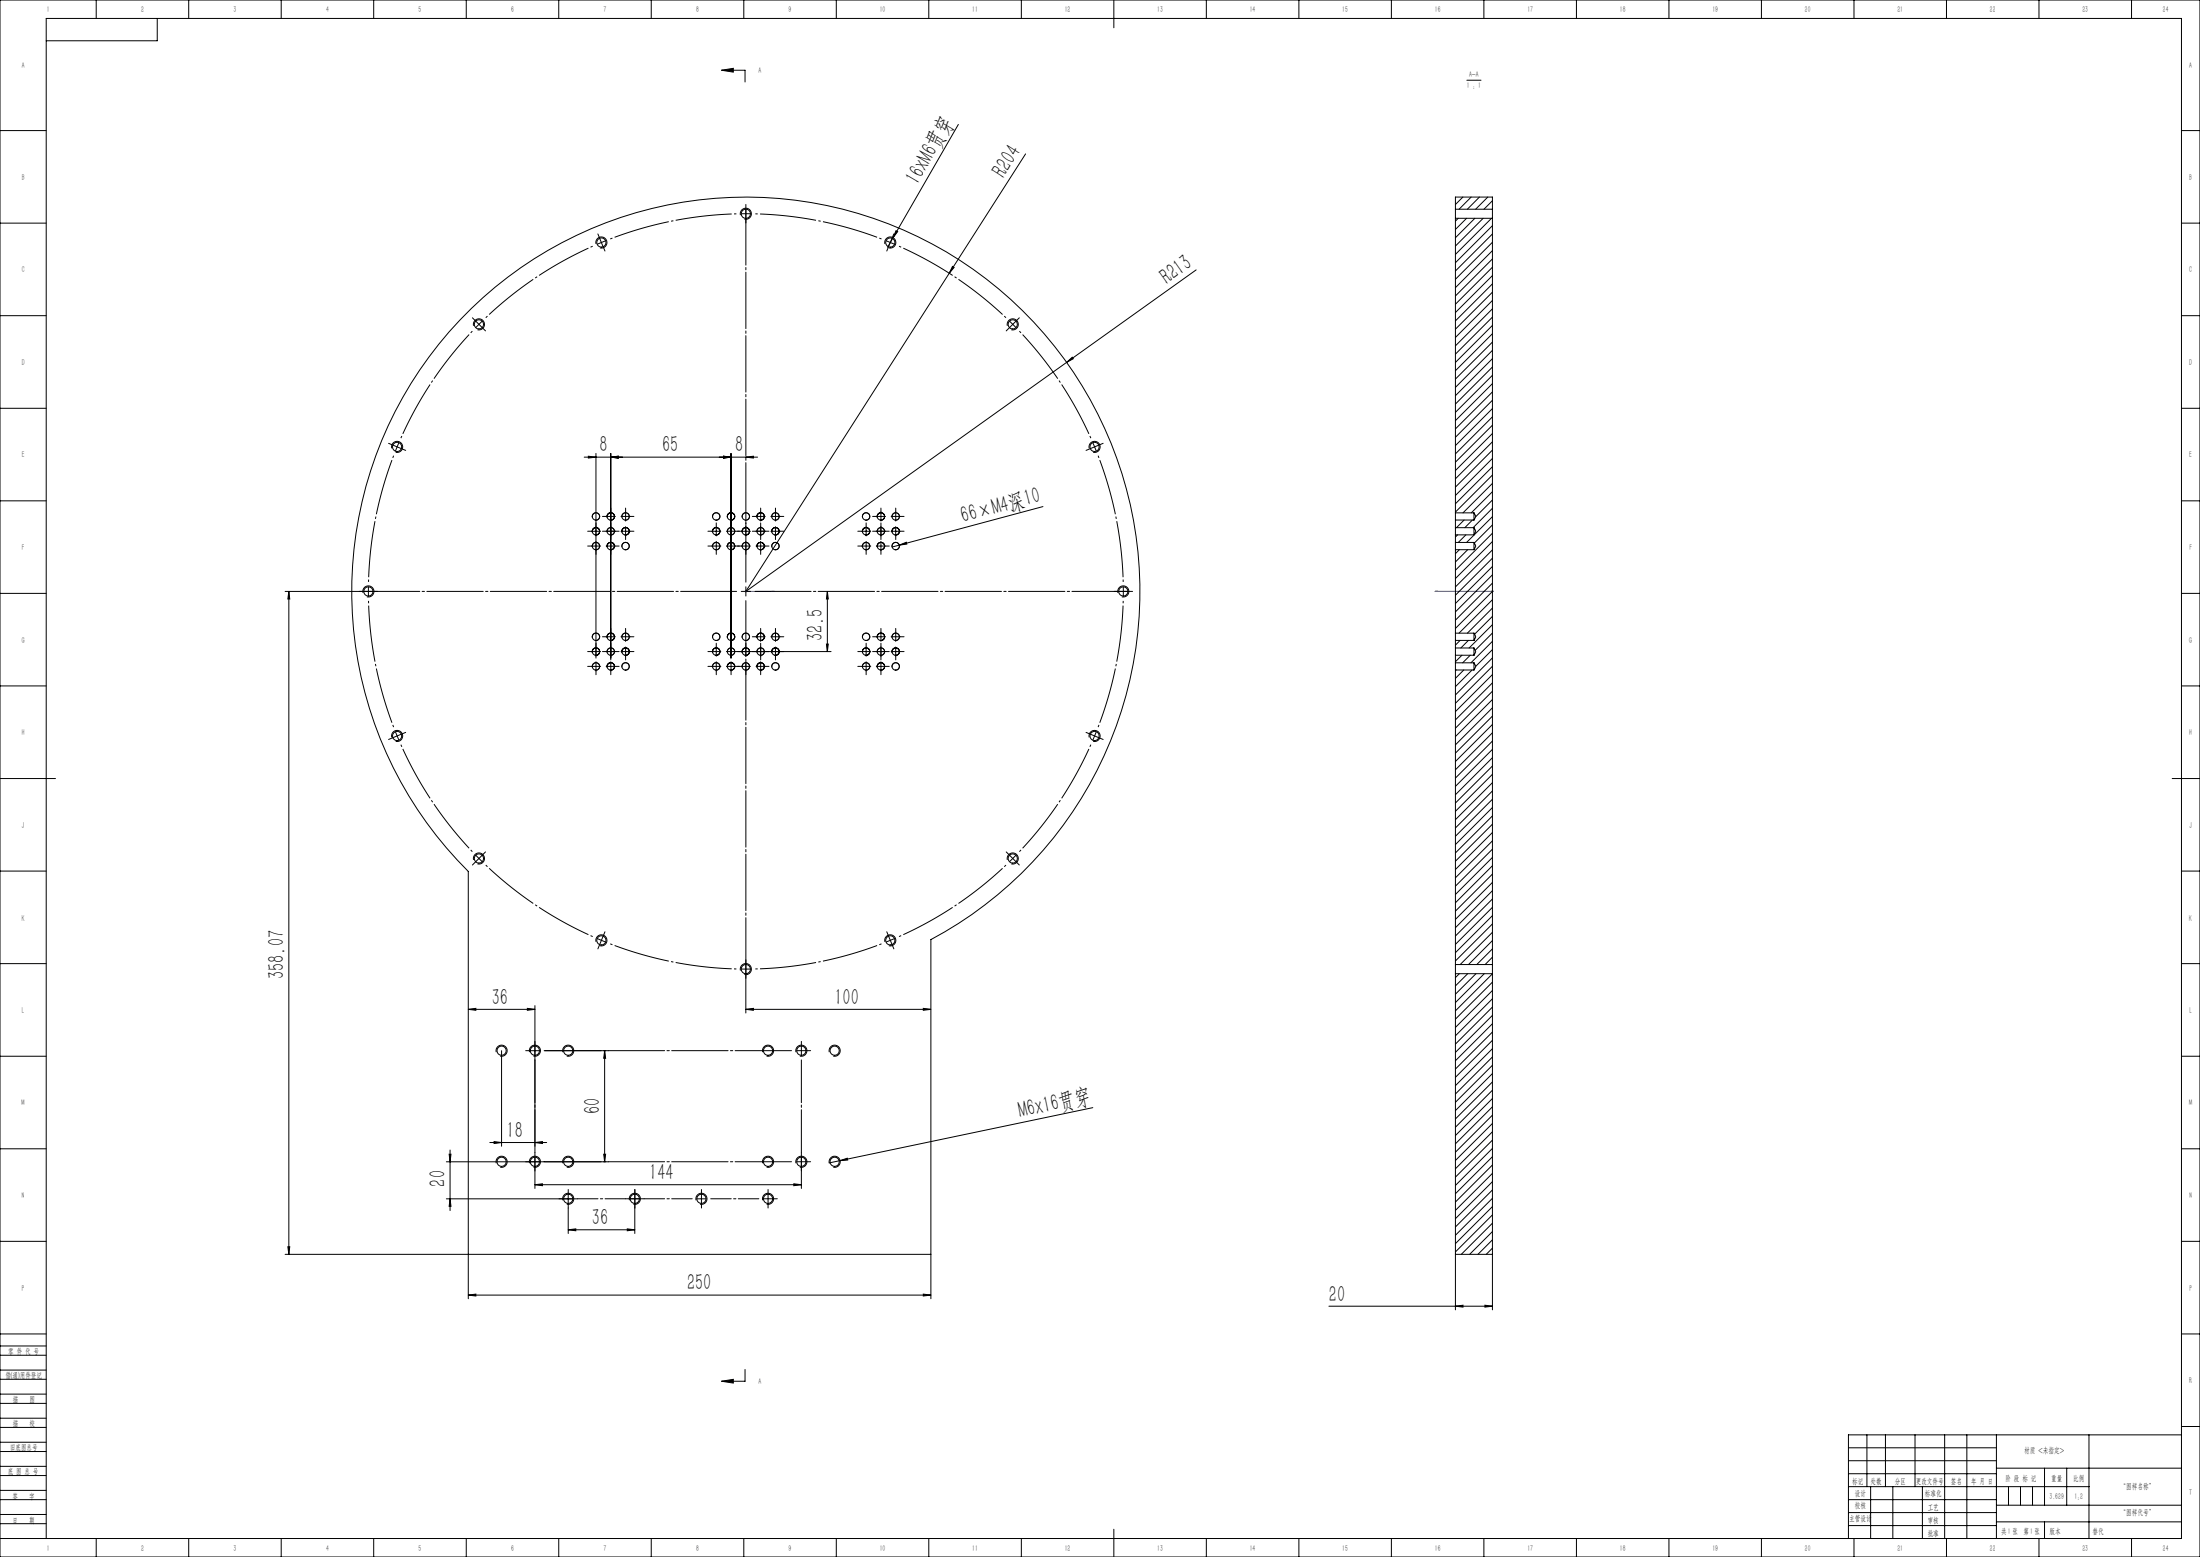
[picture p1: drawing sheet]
<svg xmlns="http://www.w3.org/2000/svg" width="1189mm" height="841mm" viewBox="0 0 1189 841" stroke-linecap="round" stroke-linejoin="round" font-family="sans-serif">
<g fill="none" stroke="#000" stroke-width=".54">
<path d="M0 0h1189v841h-1189zM52 0v10M85 10v12h-60M102 0v10M152 0v10M202 0v10M252 0v10M302 0v10M352 0v10M402 0v10M452 0v10M502 0v10"/>
<path d="M552 0v10M602 0v15M652 0v10M702 0v10M752 0v10M802 0v10M852 0v10M902 0v10M952 0v10M1002 0v10M1052 0v10M1102 0v10"/>
<path d="M1152 0v10M390 38l6-1v2zM390 38h13v6M793 43h7M0 71h25M518 67l-35 61M1179 71h10M554 83l-151 236 173-123M400 116a3 3 0 0 1 3-4 3 3 0 0 1 3 4 3 3 0 0 1-4 2M0 121h25M322 132a3 3 0 0 1 3-4 3 3 0 0 1 3 3 3 3 0 0 1-4 3M324 129l1 2"/>
<path d="M325 131l-2 1M325 131l1 2M327 130l-2 1M478 132a3 3 0 0 1 3-4 3 3 0 0 1 3 3 3 3 0 0 1-4 3M483 128l-3 6M484 125h1l-2 3zM1179 121h10M515 144h1l-3 4zM646 146l-70 50M0 171h25M256 176a3 3 0 0 1 3-4 3 3 0 0 1 3 3 3 3 0 0 1-4 3M544 176a3 3 0 0 1 3-4 3 3 0 0 1 3 3 3 3 0 0 1-3 3"/>
<path d="M1179 171h10M576 196l4-3v1zM0 221h25M1179 221h10M212 242a3 3 0 0 1 2-4 3 3 0 0 1 4 4 3 3 0 0 1-4 2M316 247h93M318 246l4 1h-4zM322 245v110M330 247l4-1v1zM330 245v110M391 246l4 1h-4zM395 245v110"/>
<path d="M403 247l4-1v1zM589 242a3 3 0 0 1 2-4 3 3 0 0 1 4 4 3 3 0 0 1-4 2M0 271h25M320 279a2 2 0 0 1 2-2 2 2 0 0 1 2 2 2 2 0 0 1-2 2M328 279a2 2 0 0 1 2-2 2 2 0 0 1 2 2 2 2 0 0 1-2 2M336 279a2 2 0 0 1 2-2 2 2 0 0 1 2 2 2 2 0 0 1-2 2M385 279a2 2 0 0 1 2-2 2 2 0 0 1 2 2 2 2 0 0 1-2 2M393 279a2 2 0 0 1 2-2 2 2 0 0 1 2 2 2 2 0 0 1-2 2M401 279a2 2 0 0 1 2-2 2 2 0 0 1 2 2 2 2 0 0 1-2 2M409 279a2 2 0 0 1 2-2 2 2 0 0 1 2 2 2 2 0 0 1-2 2M417 279a2 2 0 0 1 2-2 2 2 0 0 1 2 2 2 2 0 0 1-2 2M466 279a2 2 0 0 1 2-2 2 2 0 0 1 2 2 2 2 0 0 1-2 2"/>
<path d="M474 279a2 2 0 0 1 2-2 2 2 0 0 1 2 2 2 2 0 0 1-2 2M482 279a2 2 0 0 1 2-2 2 2 0 0 1 2 2 2 2 0 0 1-2 2M564 274l-78 20M1179 271h10M320 287h5M320 287a2 2 0 0 1 2-2 2 2 0 0 1 2 2 2 2 0 0 1-2 2M320 295a2 2 0 0 1 2-2 2 2 0 0 1 2 2 2 2 0 0 1-2 2M328 287a2 2 0 0 1 2-2 2 2 0 0 1 2 2 2 2 0 0 1-2 2M328 295a2 2 0 0 1 2-2 2 2 0 0 1 2 2 2 2 0 0 1-2 2M336 287h5M336 287a2 2 0 0 1 2-2 2 2 0 0 1 2 2 2 2 0 0 1-2 2M336 295a2 2 0 0 1 2-2 2 2 0 0 1 2 2 2 2 0 0 1-2 2"/>
<path d="M338 284v5M385 287h5M385 287a2 2 0 0 1 2-2 2 2 0 0 1 2 2 2 2 0 0 1-2 2M385 295a2 2 0 0 1 2-2 2 2 0 0 1 2 2 2 2 0 0 1-2 2M387 284v5M393 287a2 2 0 0 1 2-2 2 2 0 0 1 2 2 2 2 0 0 1-2 2M393 295a2 2 0 0 1 2-2 2 2 0 0 1 2 2 2 2 0 0 1-2 2M401 287h5M401 287a2 2 0 0 1 2-2 2 2 0 0 1 2 2 2 2 0 0 1-2 2M401 295a2 2 0 0 1 2-2 2 2 0 0 1 2 2 2 2 0 0 1-2 2M403 284v5M409 287a2 2 0 0 1 2-2 2 2 0 0 1 2 2 2 2 0 0 1-2 2"/>
<path d="M409 295a2 2 0 0 1 2-2 2 2 0 0 1 2 2 2 2 0 0 1-2 2M417 287h5M417 287a2 2 0 0 1 2-2 2 2 0 0 1 2 2 2 2 0 0 1-2 2M417 295a2 2 0 0 1 2-2 2 2 0 0 1 2 2 2 2 0 0 1-2 2M419 284v5M466 287h5M466 287a2 2 0 0 1 2-2 2 2 0 0 1 2 2 2 2 0 0 1-2 2M466 295a2 2 0 0 1 2-2 2 2 0 0 1 2 2 2 2 0 0 1-2 2M468 284v5M474 287a2 2 0 0 1 2-2 2 2 0 0 1 2 2 2 2 0 0 1-2 2M474 295a2 2 0 0 1 2-2 2 2 0 0 1 2 2 2 2 0 0 1-2 2M482 287h5"/>
<path d="M482 287a2 2 0 0 1 2-2 2 2 0 0 1 2 2 2 2 0 0 1-2 2M484 284v5M486 294l4-1v1zM486 294l-4 1a2 2 0 0 1 2-2 2 2 0 0 1 2 2 2 2 0 0 1-2 2M154 319h43M156 319v359M156 319l1 5h-1zM447 319v33M447 319l1 5h-1zM0 321h25M196 320a3 3 0 0 1 3-4 3 3 0 0 1 3 4 3 3 0 0 1-4 2M604 320a3 3 0 0 1 3-4 3 3 0 0 1 3 4 3 3 0 0 1-4 2"/>
<path d="M1179 321h10M320 352h5M320 352a2 2 0 0 1 2-2 2 2 0 0 1 2 2 2 2 0 0 1-2 2M320 344a2 2 0 0 1 2-2 2 2 0 0 1 2 2 2 2 0 0 1-2 2M328 352a2 2 0 0 1 2-2 2 2 0 0 1 2 2 2 2 0 0 1-2 2M328 344a2 2 0 0 1 2-2 2 2 0 0 1 2 2 2 2 0 0 1-2 2M336 352h5M336 352a2 2 0 0 1 2-2 2 2 0 0 1 2 2 2 2 0 0 1-2 2M336 344a2 2 0 0 1 2-2 2 2 0 0 1 2 2 2 2 0 0 1-2 2M338 349v5M385 352h5M385 352a2 2 0 0 1 2-2 2 2 0 0 1 2 2 2 2 0 0 1-2 2"/>
<path d="M385 344a2 2 0 0 1 2-2 2 2 0 0 1 2 2 2 2 0 0 1-2 2M387 349v5M393 352a2 2 0 0 1 2-2 2 2 0 0 1 2 2 2 2 0 0 1-2 2M393 344a2 2 0 0 1 2-2 2 2 0 0 1 2 2 2 2 0 0 1-2 2M400 352h49M401 352a2 2 0 0 1 2-2 2 2 0 0 1 2 2 2 2 0 0 1-2 2M401 344a2 2 0 0 1 2-2 2 2 0 0 1 2 2 2 2 0 0 1-2 2M403 349v5M409 352a2 2 0 0 1 2-2 2 2 0 0 1 2 2 2 2 0 0 1-2 2M409 344a2 2 0 0 1 2-2 2 2 0 0 1 2 2 2 2 0 0 1-2 2M417 352a2 2 0 0 1 2-2 2 2 0 0 1 2 2 2 2 0 0 1-2 2M417 344a2 2 0 0 1 2-2 2 2 0 0 1 2 2 2 2 0 0 1-2 2"/>
<path d="M419 349v5M447 348h1l-1 4zM466 352h5M466 352a2 2 0 0 1 2-2 2 2 0 0 1 2 2 2 2 0 0 1-2 2M466 344a2 2 0 0 1 2-2 2 2 0 0 1 2 2 2 2 0 0 1-2 2M468 349v5M474 352a2 2 0 0 1 2-2 2 2 0 0 1 2 2 2 2 0 0 1-2 2M474 344a2 2 0 0 1 2-2 2 2 0 0 1 2 2 2 2 0 0 1-2 2M482 352h5M482 352a2 2 0 0 1 2-2 2 2 0 0 1 2 2 2 2 0 0 1-2 2M482 344a2 2 0 0 1 2-2 2 2 0 0 1 2 2 2 2 0 0 1-2 2M484 349v5"/>
<path d="M0 371h25M320 360a2 2 0 0 1 2-2 2 2 0 0 1 2 2 2 2 0 0 1-2 2M328 360a2 2 0 0 1 2-2 2 2 0 0 1 2 2 2 2 0 0 1-2 2M336 360a2 2 0 0 1 2-2 2 2 0 0 1 2 2 2 2 0 0 1-2 2M385 360a2 2 0 0 1 2-2 2 2 0 0 1 2 2 2 2 0 0 1-2 2M393 360a2 2 0 0 1 2-2 2 2 0 0 1 2 2 2 2 0 0 1-2 2M401 360a2 2 0 0 1 2-2 2 2 0 0 1 2 2 2 2 0 0 1-2 2M409 360a2 2 0 0 1 2-2 2 2 0 0 1 2 2 2 2 0 0 1-2 2M417 360a2 2 0 0 1 2-2 2 2 0 0 1 2 2 2 2 0 0 1-2 2M466 360a2 2 0 0 1 2-2 2 2 0 0 1 2 2 2 2 0 0 1-2 2M474 360a2 2 0 0 1 2-2 2 2 0 0 1 2 2 2 2 0 0 1-2 2M482 360a2 2 0 0 1 2-2 2 2 0 0 1 2 2 2 2 0 0 1-2 2"/>
<path d="M1179 371h10M212 398a3 3 0 0 1 2-3 3 3 0 0 1 4 3 3 3 0 0 1-4 2M589 398a3 3 0 0 1 2-3 3 3 0 0 1 4 3 3 3 0 0 1-4 2M0 421h30M1174 421h15M0 471h25M256 464a3 3 0 0 1 3-3 3 3 0 0 1 3 3 3 3 0 0 1-4 3M544 464a3 3 0 0 1 3-3 3 3 0 0 1 3 3 3 3 0 0 1-3 3M1179 471h10M322 509a3 3 0 0 1 3-4 3 3 0 0 1 3 3 3 3 0 0 1-4 3M478 509a3 3 0 0 1 3-4 3 3 0 0 1 3 3 3 3 0 0 1-4 3M0 521h25"/>
<path d="M400 524a3 3 0 0 1 3-4 3 3 0 0 1 3 4 3 3 0 0 1-4 2M403 526v21M1179 521h10M253 545h36M253 545h4v1zM285 545h4l-4 1zM289 543v76M403 545h4v1zM403 545h100M499 545h4l-4 1zM0 571h25M268 568a3 3 0 0 1 3-3 3 3 0 0 1 3 3 3 3 0 0 1-4 2"/>
<path d="M271 568v51M286 568a3 3 0 0 1 3-3 3 3 0 0 1 3 3 3 3 0 0 1-4 2M287 568h5M294 568h35M304 568a3 3 0 0 1 3-3 3 3 0 0 1 3 3 3 3 0 0 1-4 2M327 568v60M327 568v4h-1zM412 568a3 3 0 0 1 3-3 3 3 0 0 1 3 3 3 3 0 0 1-4 2M430 568a3 3 0 0 1 3-3 3 3 0 0 1 3 3 3 3 0 0 1-4 2M448 568a3 3 0 0 1 3-3 3 3 0 0 1 3 3 3 3 0 0 1-4 2M1179 571h10M591 598l-137 29"/>
<path d="M265 617h30M267 617h4l-4 1zM289 617h4v1zM0 621h25M241 628h88M243 623h1l-1 5zM243 621v33M268 628a3 3 0 0 1 3-3 3 3 0 0 1 3 3 3 3 0 0 1-4 2M286 628a3 3 0 0 1 3-3 3 3 0 0 1 3 3 3 3 0 0 1-4 2M289 640l4-1v1zM289 623v19M289 640h144"/>
<path d="M304 628a3 3 0 0 1 3-3 3 3 0 0 1 3 3 3 3 0 0 1-4 2M326 623h1v5zM412 628a3 3 0 0 1 3-3 3 3 0 0 1 3 3 3 3 0 0 1-4 2M429 639l4 1h-4zM430 628a3 3 0 0 1 3-3 3 3 0 0 1 3 3 3 3 0 0 1-4 2M433 623v19M448 628a3 3 0 0 1 3-3 3 3 0 0 1 3 3 3 3 0 0 1-4 2M454 627l4-1v1zM454 627l-6 1M1179 621h10M241 648h71M243 648l1 4h-1z"/>
<path d="M304 648a3 3 0 0 1 3-3 3 3 0 0 1 3 3 3 3 0 0 1-4 2M307 653v13M307 645v5M340 648a3 3 0 0 1 3-3 3 3 0 0 1 3 3 3 3 0 0 1-4 2M343 653v13M376 648a3 3 0 0 1 3-3 3 3 0 0 1 3 3 3 3 0 0 1-4 2M377 648h5M379 645v5M412 648a3 3 0 0 1 3-3 3 3 0 0 1 3 3 3 3 0 0 1-4 2M0 671h25M154 678h99v24M156 673h1l-1 5z"/>
<path d="M307 664h4v1zM307 664h36M339 664h4l-4 1zM503 678v24M787 678v30M807 678v30M1179 671h10M253 700l4-1v1zM253 700h250M499 699l4 1h-4zM718 706h89M787 706l4-1v1z"/>
<path d="M803 705l4 1h-4zM0 732h25M0 727h25M0 721h25M403 740v6h-13M1179 721h10M0 745h25M0 740h25M0 758h25M0 753h25M390 746l6-1v2zM0 771h25"/>
<path d="M0 766h25M0 779h25M1009 775v28M1019 775v28M1035 775v28M1051 775v56M1063 775v56M1079 775v56M1129 775v56M1179 771h10M1179 775h-180v56M0 784h25"/>
<path d="M0 797h25M0 792h25M999 782h80M999 789h80M999 796h80M1079 793h100M1105 793v20M1117 793v20M0 810h25M0 805h25M0 818h25M999 810h80"/>
<path d="M999 803h130M999 817h80M1011 803v28M1023 803v28M1039 803v28M1079 813h100M1085 803v10M1092 803v10M1098 803v10M0 823h25M0 831h1179v-821h-1154v821M52 831v10"/>
<path d="M102 831v10M152 831v10M202 831v10M252 831v10M302 831v10M352 831v10M402 831v10M452 831v10M502 831v10M552 831v10M602 826v15M652 831v10"/>
<path d="M702 831v10M752 831v10M802 831v10M852 831v10M902 831v10M952 831v10M999 824h80M1002 831v10M1052 831v10M1079 822h100M1102 831v10M1105 822v9"/>
<path d="M1152 831v10"/>
</g>
<path d="M403 319h.1M403 319h16M419 319h-2h2M776 319h1h-1M776 319h31M806 319h1zM807 319h.1" fill="none" stroke="#00f" stroke-width=".54"/>
<path d="M403 319h1M403 319v1M806 319h1M806 319l1 1M807 319v1M807 319l-1 1" fill="none" stroke="#808080" stroke-width=".54"/>
<g fill="none" stroke="#000" stroke-width=".54" stroke-dasharray="30.5 1.3 1.3 1.3" stroke-linecap="butt">
<path d="M403 115h-2M403 115h3M481 131l-2-1M481 131l2 1M259 175l-2 2M259 175l2-2M547 175l-1-2M547 175l2 2M215 241l-1 3M215 241l1-2M592 241l-1-2M592 241l1 3"/>
<path d="M199 319v3M199 319v-2M607 319v-2M607 319v3M215 398l1 2M215 398l-1-3M592 398l1-3M592 398l-1 2M259 464l2 1M259 464l-2-2M547 464l2-2M547 464l-1 1"/>
<path d="M325 508l2 1M325 508l-2-1M481 508l2-1M481 508l-2 1M403 523h3M403 523h-2"/>
</g>
<g fill="none" stroke="#000" stroke-width=".54" stroke-dasharray="30.5 1.3 1.3 1.3" stroke-dashoffset="-2.7" stroke-linecap="butt">
<path d="M398 116a204 204 0 0 0-68 13M320 133a204 204 0 0 0-58 39M477 129a204 204 0 0 0-69-13M255 179a204 204 0 0 0-38 58M544 172a204 204 0 0 0-58-39M590 237a204 204 0 0 0-39-58M213 246a204 204 0 0 0-14 68M607 314a204 204 0 0 0-14-68M199 324a204 204 0 0 0 14 69M593 393a204 204 0 0 0 14-69M217 402a204 204 0 0 0 38 58M262 467a204 204 0 0 0 58 39"/>
<path d="M551 460a204 204 0 0 0 39-58M330 510a204 204 0 0 0 68 13M486 506a204 204 0 0 0 58-39M408 523a204 204 0 0 0 69-13"/>
</g>
<g fill="none" stroke="#000" stroke-width=".54" stroke-dasharray="30.5 1.3 1.3 1.3">
<path d="M403 115v-2M403 115v3M403 113v-3M403 118v2M324 129l-1-3M326 133l1 3M480 133l-1 3M481 131l1-2M481 131l-1 2M482 129l1-3M257 173l-2-1M259 175l-2-2"/>
<path d="M259 175l2 2M261 177l1 2M546 177l-2 2M547 175l2-2M547 175l-1 2M549 173l2-1M212 240l-2-1M215 241l-3-1M215 241l2 1M217 242l2 1M589 242l-2 1M592 241l2-1"/>
<path d="M592 241l-3 1M594 240l2-1M328 279h-2M330 279v-3M330 279h-2M330 279v2M330 279h3M330 276v-2M338 279v-3M338 279h-2M338 279v2M338 279h3"/>
<path d="M338 276v-2M341 279h2M409 279h-2M411 279v-3M411 279h-2M411 279v2M411 279h3M411 276v-2M419 279v-3M419 279h-2M419 279v2M419 279h3"/>
<path d="M419 276v-2M422 279h2M474 279h-2M476 279v-3M476 279h-2M476 279v2M476 279h3M476 276v-2M484 279v-3M484 279h-2M484 279v2M484 279h3"/>
<path d="M484 276v-2M487 279h2M320 287h-2M320 295h-2M322 284v-2M322 295v-3M322 295h-2M322 295v2M322 295h3M322 297v2M328 287h-2M330 287v-3"/>
<path d="M330 287h-2M330 287v2M330 287h3M330 284v-2M330 295v-3M330 295h-2M330 295v2M330 295h3M330 297v2M330 289v2M333 287h2M333 295h2"/>
<path d="M338 289v2M341 287h2M385 287h-2M385 295h-2M387 284v-2M387 295v-3M387 295h-2M387 295v2M387 295h3M387 297v2M395 287v-3M395 287h-2"/>
<path d="M395 287v2M395 287h3M395 284v-2M395 295v-3M395 295h-2M395 295v2M395 295h3M395 297v2M398 287h2M398 295h2M401 287h-2M401 295h-2"/>
<path d="M403 284v-2M403 295v-3M403 295h-2M403 295v2M403 295h3M403 297v2M409 287h-2M411 287v-3M411 287h-2M411 287v2M411 287h3M411 284v-2"/>
<path d="M411 295v-3M411 295h-2M411 295v2M411 295h3M411 297v2M411 289v2M414 287h2M414 295h2M419 289v2M422 287h2M466 287h-2M466 295h-2"/>
<path d="M468 284v-2M468 295v-3M468 295h-2M468 295v2M468 295h3M468 297v2M474 287h-2M476 287v-3M476 287h-2M476 287v2M476 287h3M476 284v-2"/>
<path d="M476 295v-3M476 295h-2M476 295v2M476 295h3M476 297v2M476 289v2M479 287h2M479 295h2M484 289v2M487 287h2M197 319h-3M199 319h-2"/>
<path d="M199 319h3M202 319h2M403 319v-2M403 319h-2M403 319v3M403 319h3M605 319h-3M607 319h3M607 319h-2M610 319h2M320 352h-2M320 360h-2"/>
<path d="M322 349v-2M322 360v-3M322 360h-2M322 360v2M322 360h3M328 352h-2M328 344h-2M330 352v-3M330 352h-2M330 352v2M330 352h3M330 349v-2"/>
<path d="M330 360v-3M330 360h-2M330 360v2M330 360h3M330 354v2M330 344v-3M330 344h-2M330 344v2M330 344h3M330 341v-2M333 352h2M333 360h2"/>
<path d="M338 354v2M338 344v-3M338 344h-2M338 344v2M338 344h3M338 341v-2M341 352h2M341 344h2M385 352h-2M385 360h-2M387 349v-2M387 360v-3"/>
<path d="M387 360h-2M387 360v2M387 360h3M395 352v-3M395 352h-2M395 352v2M395 352h3M395 349v-2M395 360v-3M395 360h-2M395 360v2M395 360h3"/>
<path d="M398 352h2M398 360h2M401 352h-2M401 360h-2M403 349v-2M403 360v-3M403 360h-2M403 360v2M403 360h3M409 352h-2M409 344h-2M411 352v-3"/>
<path d="M411 352h-2M411 352v2M411 352h3M411 349v-2M411 360v-3M411 360h-2M411 360v2M411 360h3M411 354v2M411 344v-3M411 344h-2M411 344v2"/>
<path d="M411 344h3M411 341v-2M414 352h2M414 360h2M419 354v2M419 344v-3M419 344h-2M419 344v2M419 344h3M419 341v-2M422 352h2M422 344h2"/>
<path d="M466 352h-2M466 360h-2M468 349v-2M468 360v-3M468 360h-2M468 360v2M468 360h3M474 352h-2M474 344h-2M476 352v-3M476 352h-2M476 352v2"/>
<path d="M476 352h3M476 349v-2M476 360v-3M476 360h-2M476 360v2M476 360h3M476 354v2M476 344v-3M476 344h-2M476 344v2M476 344h3M476 341v-2"/>
<path d="M479 352h2M479 360h2M484 354v2M484 344v-3M484 344h-2M484 344v2M484 344h3M484 341v-2M487 352h2M487 344h2M322 362v2M330 362v2"/>
<path d="M387 362v2M395 362v2M403 362v2M411 362v2M468 362v2M476 362v2M212 398l-2 1M215 398h-3M215 398l2-1M217 397l2-1M589 397l-2-1M592 398h2"/>
<path d="M592 398l-3-1M594 398l2 1M257 465l-2 2M259 464l-2 1M259 464l2-2M261 462l1-2M546 462l-2-2M547 464l2 1M547 464l-1-2M549 465l2 2M324 510l-1 3M325 508l-1 2"/>
<path d="M325 508l1-2M326 506l1-3M480 506l-1-3M481 508l1 2M481 508l-1-2M482 510l1 3M403 523v3M403 523v-2M403 526v2M403 521v-3M287 568h-3M289 565v-2"/>
<path d="M433 568v-3M433 568h-2M433 568v2M433 568h3M433 565v-2M436 568h2M287 628h-3M289 628v-3M289 628h-2M289 628v2M289 628h3M289 630v3"/>
<path d="M433 628v-3M433 628h-2M433 628v2M433 628h3M433 630v3M436 628h2M305 648h-3M307 645v-2M307 650v3M341 648h-3M343 648v-3M343 648h-2"/>
<path d="M343 648v2M343 648h3M343 645v-2M343 650v3M346 648h2M379 645v-2M379 650v3M415 648v-3M415 648h-2M415 648v2M415 648h3M415 645v-2"/>
<path d="M415 650v3M418 648h2"/>
</g>
<path d="M398 319h-201M403 314v-201M408 319h202M403 324v202" fill="none" stroke="#000" stroke-width=".54" stroke-dasharray="30.5 1.3 1.3 1.3" stroke-dashoffset=".2"/>
<path d="M294 568h134M294 628h134" fill="none" stroke="#000" stroke-width=".54" stroke-dasharray="30.5 1.3 1.3 1.3" stroke-dashoffset="-.3"/>
<path d="M289 623v-50M433 623v-50" fill="none" stroke="#000" stroke-width=".54" stroke-dasharray="30.5 1.3 1.3 1.3" stroke-dashoffset="7.4"/>
<path d="M312 648h26M348 648h26M384 648h26" fill="none" stroke="#000" stroke-width=".54" stroke-dasharray="30.5 1.3 1.3 1.3" stroke-dashoffset="19.4"/>
<path d="M390 38l6-1v2zM390 746l6-1v2z" fill="#000"/>
<g fill="#00f">
<path d="M417 319h2z"/>
<path d="M806 319h1zM776 319h1zM806 319h1zM776 319h1z"/>
</g>
<g fill="#000">
<path d="M484 125h1l-2 3zM515 144h1l-3 4zM576 196l4-3v1zM486 294l4-1v1zM454 627l4-1v1z"/>
<path d="M447 348h1l-1 4zM447 319l1 5h-1zM156 673h1l-1 5zM156 319l1 5h-1z"/>
<path d="M253 545h4v1zM285 545h4l-4 1z"/>
<path d="M403 545h4v1zM499 545h4l-4 1zM267 617h4l-4 1zM289 617h4v1zM307 664h4v1zM339 664h4l-4 1zM330 247l4-1v1zM391 246l4 1h-4zM318 246l4 1h-4zM330 247l4-1v1zM391 246l4 1h-4zM403 247l4-1v1z"/>
<path d="M327 568v4h-1zM326 623h1v5zM243 623h1l-1 5zM243 648l1 4h-1z"/>
<path d="M289 640l4-1v1zM429 639l4 1h-4z"/>
<path d="M499 699l4 1h-4zM253 700l4-1v1zM803 705l4 1h-4zM787 706l4-1v1z"/>
</g>
<g fill="none" stroke="#000" stroke-width=".54">
<path d="M787 113v5M787 118h20M787 113h20M787 113v-7h20v7M787 118v159M788 118l-1 1M791 106l-4 4M793 118l-6 6M795 106l-6 7M797 118l-10 10M800 106l-7 7M802 118l-15 15"/>
<path d="M804 106l-6 7M806 118l-19 19M807 113v5M807 118v403M807 108l-5 5M807 113h.1M807 122l-20 20M807 126l-20 20M807 131l-20 20M807 135l-20 20M807 140l-20 20M807 144l-20 20"/>
<path d="M807 149l-20 20M807 153l-20 20M807 158l-20 20M255 167a213 213 0 0 1 320 27 213 213 0 0 1-72 314v170h-250v-207a213 213 0 0 1 2-304zM807 162l-20 20M807 167l-20 20M807 171l-20 20M807 176l-20 20M807 180l-20 20M807 185l-20 20M807 189l-20 20M807 194l-20 20"/>
<path d="M807 198l-20 20M807 203l-20 20M807 207l-20 20M807 212l-20 20M807 216l-20 20M807 221l-20 20M807 225l-20 20M807 230l-20 20M807 234l-20 20M807 239l-20 20M807 243l-20 20M807 248l-20 20"/>
<path d="M807 252l-20 20M807 257l-20 20M787 277v4M787 277h10M797 277l1 2-1 2M797 277v4M807 279l-14 14M807 261l-16 16M807 266l-12 11M807 270l-10 9M807 275l-11 10M787 285v4"/>
<path d="M787 293v4M787 281v4M787 289v4M787 297v45M787 293h10M787 289h10M787 285h10M787 281h10M787 297h10M787 281h.1M788 289l-1 1M789 297l-2 2"/>
<path d="M791 281l-4 4M792 289l-4 4M793 297l-6 7M796 281l-4 4M797 285l1 2-1 2M797 293l1 2-1 2M797 293v4M797 285v4M807 284l-10 9M807 288l-20 20M807 293l-20 20M807 297l-20 20"/>
<path d="M807 301l-20 21M807 306l-20 20M807 310l-20 20M807 315l-20 20M807 319l-20 20M807 324l-18 18M807 328l-14 14M807 333l-10 10M807 337l-13 13M787 350v4M787 342v4M787 358v4"/>
<path d="M787 346v4M787 354v4M787 358h10M787 354h10M787 350h10M787 346h10M787 342h10M789 346l-2 2M790 354l-3 3M794 346l-4 4M795 354l-4 4M797 358l1 2-1 2"/>
<path d="M797 350l1 2-1 2M797 342l1 2-1 2M797 358v4M797 350v4M797 342v4M807 342l-10 9M807 346l-12 12M807 351l-9 9M807 355l-20 20M807 360l-20 20M787 362v159M787 362h10"/>
<path d="M787 362h.1M791 362l-4 4M796 362l-9 9M807 364l-20 20M807 369l-20 20M807 373l-20 20M807 378l-20 20M807 382l-20 20M807 387l-20 20M807 391l-20 20M807 396l-20 20M807 400l-20 20"/>
<path d="M807 405l-20 20M807 409l-20 20M807 414l-20 20M807 418l-20 20M807 423l-20 20M807 427l-20 20M807 432l-20 20M807 436l-20 20M807 441l-20 20M807 445l-20 20M807 450l-20 20M807 454l-20 20"/>
<path d="M807 459l-20 20M807 463l-20 20M807 468l-20 20M807 472l-20 20M807 477l-20 20M807 481l-20 20M807 486l-20 20M807 490l-20 20M807 495l-20 20M807 499l-20 20M807 504l-18 17M807 508l-13 13"/>
<path d="M807 513l-9 8M807 517l-4 4M787 521v5M787 526v152h20v-152M787 526h20M787 521h20M789 526l-2 2M793 526l-6 7M798 526l-11 11M802 526l-15 16M807 521v5M807 526l-20 20"/>
<path d="M807 530l-20 20M807 535l-20 20M807 539l-20 20M807 544l-20 20M807 548l-20 20M807 553l-20 20M807 557l-20 20M807 562l-20 20M807 566l-20 20M807 571l-20 20M807 575l-20 20M807 580l-20 20"/>
<path d="M807 584l-20 20M807 589l-20 20M807 593l-20 20M807 598l-20 20M807 602l-20 20M807 607l-20 20M807 611l-20 20M807 616l-20 20M807 620l-20 20M807 625l-20 20M807 629l-20 20M807 634l-20 20"/>
<path d="M807 638l-20 20M807 643l-20 20M807 647l-20 20M807 652l-20 20M807 656l-20 20M807 661l-17 17M807 665l-13 13M807 670l-8 8M807 674l-4 4"/>
<circle cx="403" cy="115" r="2.5"/>
<circle cx="325" cy="131" r="2.5"/>
<circle cx="481" cy="131" r="2.5"/>
<circle cx="259" cy="175" r="2.5"/>
<circle cx="547" cy="175" r="2.5"/>
<circle cx="215" cy="241" r="2.5"/>
<circle cx="592" cy="241" r="2.5"/>
<circle cx="322" cy="279" r="2"/>
<circle cx="330" cy="279" r="2"/>
<circle cx="338" cy="279" r="2"/>
<circle cx="387" cy="279" r="2"/>
<circle cx="395" cy="279" r="2"/>
<circle cx="403" cy="279" r="2"/>
<circle cx="411" cy="279" r="2"/>
<circle cx="419" cy="279" r="2"/>
<circle cx="468" cy="279" r="2"/>
<circle cx="476" cy="279" r="2"/>
<circle cx="484" cy="279" r="2"/>
<circle cx="322" cy="287" r="2"/>
<circle cx="322" cy="295" r="2"/>
<circle cx="330" cy="287" r="2"/>
<circle cx="330" cy="295" r="2"/>
<circle cx="338" cy="287" r="2"/>
<circle cx="338" cy="295" r="2"/>
<circle cx="387" cy="287" r="2"/>
<circle cx="387" cy="295" r="2"/>
<circle cx="395" cy="287" r="2"/>
<circle cx="395" cy="295" r="2"/>
<circle cx="403" cy="287" r="2"/>
<circle cx="403" cy="295" r="2"/>
<circle cx="411" cy="287" r="2"/>
<circle cx="411" cy="295" r="2"/>
<circle cx="419" cy="287" r="2"/>
<circle cx="419" cy="295" r="2"/>
<circle cx="468" cy="287" r="2"/>
<circle cx="468" cy="295" r="2"/>
<circle cx="476" cy="287" r="2"/>
<circle cx="476" cy="295" r="2"/>
<circle cx="484" cy="287" r="2"/>
<circle cx="484" cy="295" r="2"/>
<circle cx="199" cy="319" r="2.5"/>
<circle cx="607" cy="319" r="2.5"/>
<circle cx="322" cy="352" r="2"/>
<circle cx="322" cy="360" r="2"/>
<circle cx="322" cy="344" r="2"/>
<circle cx="330" cy="352" r="2"/>
<circle cx="330" cy="360" r="2"/>
<circle cx="330" cy="344" r="2"/>
<circle cx="338" cy="352" r="2"/>
<circle cx="338" cy="360" r="2"/>
<circle cx="338" cy="344" r="2"/>
<circle cx="387" cy="352" r="2"/>
<circle cx="387" cy="360" r="2"/>
<circle cx="387" cy="344" r="2"/>
<circle cx="395" cy="352" r="2"/>
<circle cx="395" cy="360" r="2"/>
<circle cx="395" cy="344" r="2"/>
<circle cx="403" cy="352" r="2"/>
<circle cx="403" cy="360" r="2"/>
<circle cx="403" cy="344" r="2"/>
<circle cx="411" cy="352" r="2"/>
<circle cx="411" cy="360" r="2"/>
<circle cx="411" cy="344" r="2"/>
<circle cx="419" cy="352" r="2"/>
<circle cx="419" cy="360" r="2"/>
<circle cx="419" cy="344" r="2"/>
<circle cx="468" cy="352" r="2"/>
<circle cx="468" cy="360" r="2"/>
<circle cx="468" cy="344" r="2"/>
<circle cx="476" cy="352" r="2"/>
<circle cx="476" cy="360" r="2"/>
<circle cx="476" cy="344" r="2"/>
<circle cx="484" cy="352" r="2"/>
<circle cx="484" cy="360" r="2"/>
<circle cx="484" cy="344" r="2"/>
<circle cx="215" cy="398" r="2.5"/>
<circle cx="592" cy="398" r="2.5"/>
<circle cx="259" cy="464" r="2.5"/>
<circle cx="547" cy="464" r="2.5"/>
<circle cx="325" cy="508" r="2.5"/>
<circle cx="481" cy="508" r="2.5"/>
<circle cx="403" cy="523" r="2.5"/>
<circle cx="271" cy="568" r="2.5"/>
<circle cx="289" cy="568" r="2.5"/>
<circle cx="307" cy="568" r="2.5"/>
<circle cx="415" cy="568" r="2.5"/>
<circle cx="433" cy="568" r="2.5"/>
<circle cx="451" cy="568" r="2.5"/>
<circle cx="271" cy="628" r="2.5"/>
<circle cx="289" cy="628" r="2.5"/>
<circle cx="307" cy="628" r="2.5"/>
<circle cx="415" cy="628" r="2.5"/>
<circle cx="433" cy="628" r="2.5"/>
<circle cx="451" cy="628" r="2.5"/>
<circle cx="307" cy="648" r="2.5"/>
<circle cx="343" cy="648" r="2.5"/>
<circle cx="379" cy="648" r="2.5"/>
<circle cx="415" cy="648" r="2.5"/>
</g>
<g font-size="12.5">
<text x="496" y="100" transform="rotate(-60 496 100)">16xM6贯穿</text>
<text x="543" y="97" transform="rotate(-57 543 97)">R204</text>
<text x="631" y="154" transform="rotate(-36 631 154)">R213</text>
<text x="324" y="244">8</text>
<text x="358" y="244">65</text>
<text x="397" y="244">8</text>
<text x="520" y="283" transform="rotate(-15 520 283)">66×M4深10</text>
<text x="445" y="346" transform="rotate(-90 445 346)">32.5</text>
<text x="154" y="529" transform="rotate(-90 154 529)">358.07</text>
<text x="266" y="543">36</text>
<text x="451" y="543">100</text>
<text x="324" y="602" transform="rotate(-90 324 602)">60</text>
<text x="551" y="604" transform="rotate(-12 551 604)">M6x16贯穿</text>
<text x="274" y="615">18</text>
<text x="241" y="641" transform="rotate(-90 241 641)">20</text>
<text x="351" y="637">144</text>
<text x="320" y="662">36</text>
<text x="371" y="697">250</text>
<text x="718" y="703">20</text>
</g>
<g font-size="4.4">
<text x="25" y="7">1</text>
<text x="76" y="7">2</text>
<text x="126" y="7">3</text>
<text x="176" y="7">4</text>
<text x="226" y="7">5</text>
<text x="276" y="7">6</text>
<text x="326" y="7">7</text>
<text x="376" y="7">8</text>
<text x="426" y="7">9</text>
<text x="475" y="7">10</text>
<text x="525" y="7">11</text>
<text x="575" y="7">12</text>
<text x="625" y="7">13</text>
<text x="675" y="7">14</text>
<text x="725" y="7">15</text>
<text x="775" y="7">16</text>
<text x="825" y="7">17</text>
<text x="875" y="7">18</text>
<text x="925" y="7">19</text>
<text x="975" y="7">20</text>
<text x="1025" y="7">21</text>
<text x="1075" y="7">22</text>
<text x="1125" y="7">23</text>
<text x="1169" y="7">24</text>
<text x="12" y="37">A</text>
<text x="410" y="39">A</text>
<text x="794" y="42">A-A</text>
<text x="1183" y="37">A</text>
<text x="793" y="48">1 : 1</text>
<text x="12" y="97">B</text>
<text x="1183" y="97">B</text>
<text x="12" y="147">C</text>
<text x="1183" y="147">C</text>
<text x="12" y="197">D</text>
<text x="1183" y="197">D</text>
<text x="12" y="247">E</text>
<text x="1183" y="247">E</text>
<text x="12" y="297">F</text>
<text x="1183" y="297">F</text>
<text x="12" y="347">G</text>
<text x="1183" y="347">G</text>
<text x="12" y="397">H</text>
<text x="1183" y="397">H</text>
<text x="12" y="447">J</text>
<text x="1183" y="447">J</text>
<text x="12" y="497">K</text>
<text x="1183" y="497">K</text>
<text x="12" y="547">L</text>
<text x="1183" y="547">L</text>
<text x="12" y="597">M</text>
<text x="1183" y="597">M</text>
<text x="12" y="647">N</text>
<text x="1183" y="647">N</text>
<text x="12" y="697">P</text>
<text x="1183" y="697">P</text>
<text x="4" y="731">零 件 代 号</text>
<text x="3" y="744">借(通)用件登记</text>
<text x="410" y="748">A</text>
<text x="1183" y="747">R</text>
<text x="7" y="757">描</text>
<text x="16" y="757">图</text>
<text x="7" y="771">描</text>
<text x="16" y="771">校</text>
<text x="5" y="783">旧底图总号</text>
<text x="1094" y="785">材质 &lt;未指定&gt;</text>
<text x="4" y="796">底 图 总 号</text>
<text x="1001" y="801">标记</text>
<text x="1011" y="801">处数</text>
<text x="1024" y="801">分区</text>
<text x="1035" y="801">更改文件号</text>
<text x="1054" y="801">签名</text>
<text x="1065" y="801">年 月 日</text>
<text x="1084" y="800">阶 段 标 记</text>
<text x="1109" y="800">重量</text>
<text x="1120" y="800">比例</text>
<text x="7" y="809">签</text>
<text x="16" y="809">字</text>
<text x="1002" y="808">设计</text>
<text x="1040" y="808">标准化</text>
<text x="1108" y="809">3.629</text>
<text x="1146" y="804">“图样名称”</text>
<text x="1183" y="807">T</text>
<text x="1002" y="815">校核</text>
<text x="1042" y="815">工艺</text>
<text x="999" y="822">主管设计</text>
<text x="1146" y="818">“图样代号”</text>
<text x="7" y="822">日</text>
<text x="16" y="822">期</text>
<text x="1042" y="822">审核</text>
<text x="1042" y="829">批准</text>
<text x="1082" y="828">共 张 第 张</text>
<text x="1085" y="828">1</text>
<text x="1097" y="828">1</text>
<text x="1108" y="828">版本</text>
<text x="25" y="838">1</text>
<text x="76" y="838">2</text>
<text x="126" y="838">3</text>
<text x="176" y="838">4</text>
<text x="226" y="838">5</text>
<text x="276" y="838">6</text>
<text x="326" y="838">7</text>
<text x="376" y="838">8</text>
<text x="426" y="838">9</text>
<text x="475" y="838">10</text>
<text x="525" y="838">11</text>
<text x="575" y="838">12</text>
<text x="625" y="838">13</text>
<text x="675" y="838">14</text>
<text x="725" y="838">15</text>
<text x="775" y="838">16</text>
<text x="825" y="838">17</text>
<text x="875" y="838">18</text>
<text x="925" y="838">19</text>
<text x="975" y="838">20</text>
<text x="1025" y="838">21</text>
<text x="1075" y="838">22</text>
<text x="1125" y="838">23</text>
<text x="1169" y="838">24</text>
</g>
<g font-size="4.4" fill="#0a0605">
<text x="1121" y="809">1:2</text>
<text x="1131" y="828">替代</text>
</g>
</svg>
